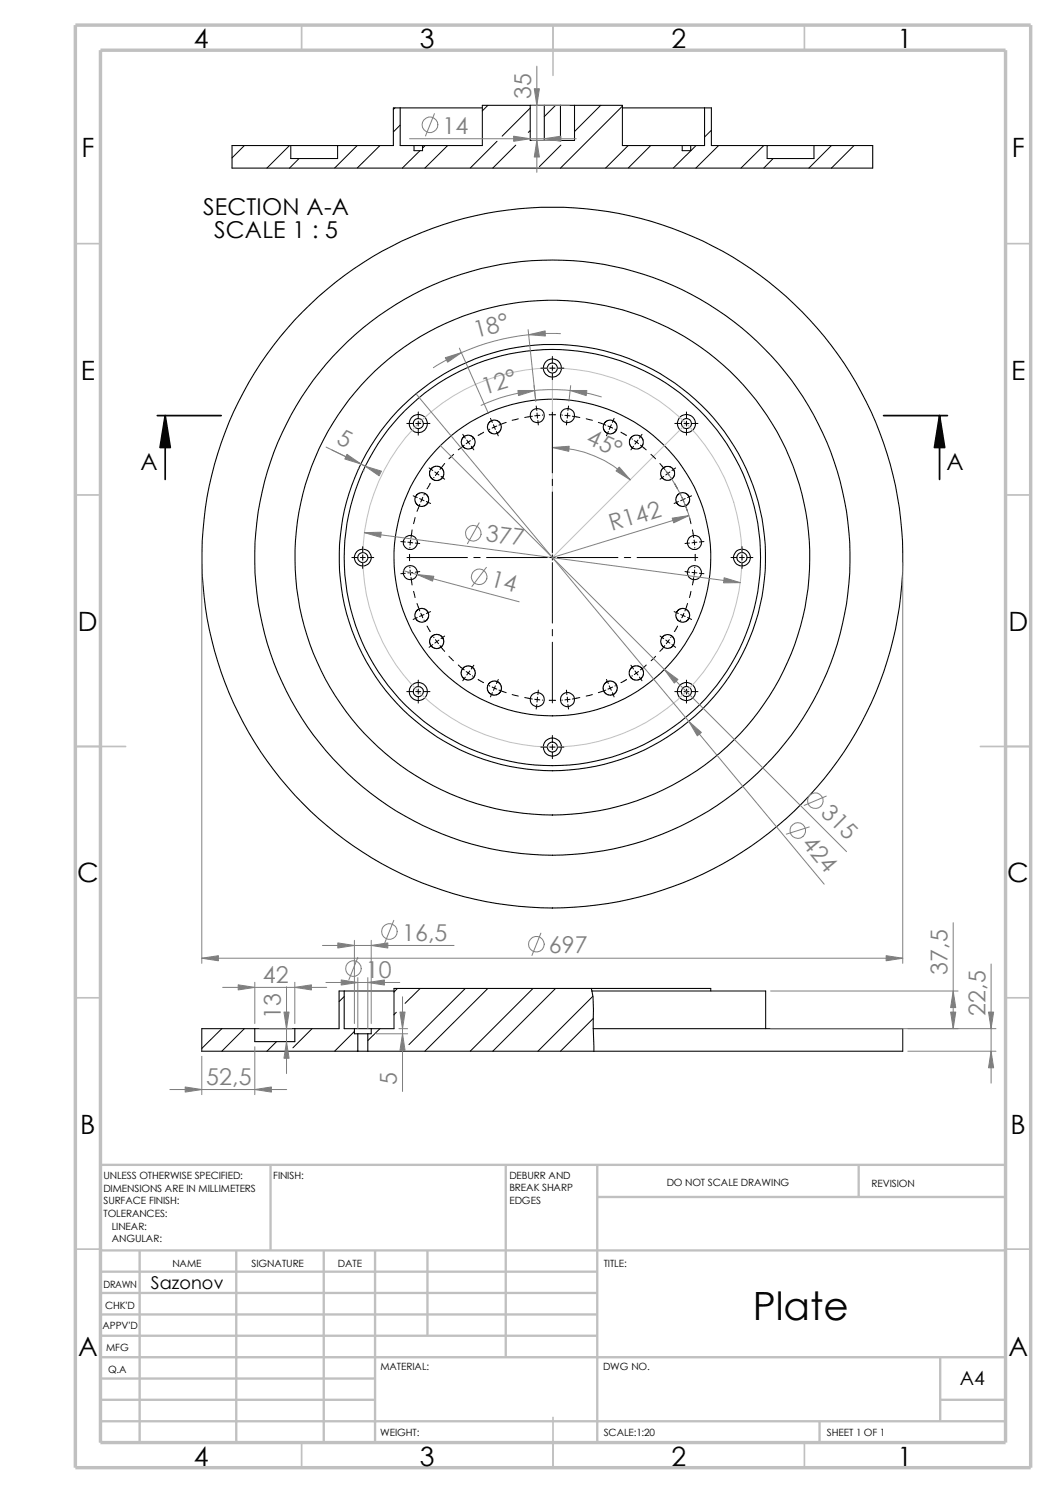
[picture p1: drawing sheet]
<svg xmlns="http://www.w3.org/2000/svg" width="210mm" height="297mm" viewBox="0 0 210 297" stroke-linecap="round" stroke-linejoin="round" font-family="sans-serif">
<g fill="none" stroke="#c0c0c0" stroke-width=".34">
<path d="M60 5v5M110 5v10M160 5v5M15 48.5h5M200 48.5h5M15 98.5h5M200 98.5h5M15 148.5h10M195 148.5h10M15 198.5h5M200 198.5h5M15 248.5h5"/>
<path d="M200 248.5h5M60 287v5M110 282v10M160 287v5"/>
</g>
<g fill="none" stroke="#c0c0c0" stroke-width=".47">
<path d="M53.8 231.7v17.1M100.6 231.7v38.3M118.8 238.1h81.2M118.8 231.7v55.3M170.8 231.7v6.4M200 231.7h-180v55.3M20 253h98.8M20 257.2h98.8M20 248.8h180M27.8 248.8v38.2M47 248.8v38.2M64.4 248.8v38.2"/>
<path d="M74.6 248.8v38.2M85 248.8v16.9M20 278.5h54.6M20 270h180M20 274.2h54.6M20 261.5h98.8M20 265.7h98.8M187 278.5h13M187 270v12.7M20 282.7h180M163 282.7v4.3"/>
</g>
<path d="M15 5h190v287h-190zM20 10h180v277h-180z" fill="none" stroke="#c0c0c0" stroke-width=".68" stroke-linecap="butt"/>
<g fill="none" stroke="#000" stroke-width=".21">
<path d="M57.8 29h9.3M57.8 29h-11.7v4.4h127.5v-4.4h-11.7M57.8 29v2.5h9.3v-2.5M79.6 21.5h16.3M79.6 21.5h-1.4v7.5h-11.1M79.6 21.5v7.5h2.7M82.3 29v1h1.7v-1M82.3 29h1.7M105.5 21h2.7M105.5 21v6.9h2.7v-6.9M105.5 21h-9.6v8h-11.9M108.2 21h3.3"/>
<path d="M111.5 21v6.9h2.8v-6.9M111.5 21h2.8M114.3 21h9.5v8h11.9M123.8 21.5h16.3M135.7 29v1h1.7v-1M135.7 29h1.7M140.1 21.5v7.5h-2.7M140.1 21.5h1.4v7.5h11.1M152.6 29h9.3M152.6 29v2.5h9.3v-2.5M125.8 89.2l-.4-.5-.2-.5v-.5l.2-.5 .4-.4 .5-.2 1 .1 .4 .5 .2 .5-.1 1-.5 .4-.5 .2-.9-.1M131.6 94.9l-.2-1 .2-.5 .4-.4 1.1-.2 .5 .2 .4 .4 .2 1-.3 .6-.4 .4-1 .1-.5-.2-.4-.4"/>
<path d="M134.6 100.1l-.2-.6 .1-.5 .2-.5 .4-.3 .5-.2h.5l.6 .3 .3 .4 .2 .5-.1 .5-.2 .5-.4 .4-.6 .2-.5-.1-.5-.2-.3-.4M85.1 121.7l.2 .6-.1 .5-.2 .5-.4 .3-.6 .2-.5-.1-.5-.2-.3-.4-.2-.5 .1-.6 .5-.8 .6-.2 .5 .1 .6 .2 .3 .5M99 135.6l.5 .5 .2 .4-.1 1.1-.5 .4-.4 .3h-.7l-.5-.3-.6-.8v-.7l.3-.4 .8-.6h.4l.6 .2M120.6 135.6l1.1-.1 .5 .2 .4 .5 .1 1-.2 .5-.5 .4-1 .2-.8-.6-.2-.5v-.7l.2-.4 .5-.4M125.8 132.6l.5-.1h.7l.8 .6 .2 .5-.1 .7-.6 .8-1 .2-.7-.3-.3-.3-.2-.5 .1-.8 .2-.4 .5-.3M131.6 127l.3-.5 .5-.2 .5-.1 .6 .2 .4 .3 .2 .6 .1 .5-.2 .5-.4 .4-.5 .2-.5 .1-.6-.2-.6-.8v-.5l.2-.5M134.6 121.8l.3-.5 .5-.2 .5-.1 .6 .2 .4 .3 .2 .5 .1 .6-.2 .5-.3 .4-.6 .2-.5 .1-.6-.2-.5-.8-.1-.5 .2-.5M68.5 197.1h9.9M68.5 197.1h-1.1v7.5h-8.8M68.5 197.1v7.5h2M117.6 196.6h-39.2v8h-4.6M117.6 196.6l.1 .6"/>
<path d="M117.6 196.6h23.8v.5M50.7 204.6h-10.6v4.5h31.1M50.7 204.6v2.6h7.9v-2.6M50.7 204.6h7.9M70.5 204.6v1.1h.7M70.5 204.6h3.3M71.2 205.7v3.4M71.2 205.7h2M71.2 209.1h2M73.2 205.7v3.4M73.2 209.1h44.9M73.8 204.6v1.1h-.6"/>
<path d="M118 204.6h61.5v4.5h-61.4M118 204.6l.1 4.5M118 204.6l-.1-6.2-.2-1.3h34.6v7.5"/>
<circle cx="109.8" cy="73.2" r="1.8"/>
<circle cx="109.9" cy="73.2" r=".99"/>
<circle cx="83.2" cy="84.3" r="1.79"/>
<circle cx="83.2" cy="84.3" r="1"/>
<circle cx="83.9" cy="99.4" r="1.37"/>
<circle cx="86.9" cy="94.2" r="1.44"/>
<circle cx="93.1" cy="88" r="1.38"/>
<circle cx="98.3" cy="85" r="1.38"/>
<circle cx="106.9" cy="82.7" r="1.41"/>
<circle cx="112.9" cy="82.7" r="1.41"/>
<circle cx="121.4" cy="85" r="1.37"/>
<circle cx="136.5" cy="84.3" r="1.81"/>
<circle cx="136.5" cy="84.3" r="1"/>
<circle cx="72.1" cy="110.9" r="1.66"/>
<circle cx="72.2" cy="110.9" r="1.01"/>
<circle cx="81.6" cy="113.9" r="1.41"/>
<circle cx="81.6" cy="107.9" r="1.4"/>
<circle cx="109.9" cy="110.9" r="69.7"/>
<circle cx="109.9" cy="110.9" r="59.2"/>
<circle cx="109.9" cy="110.9" r="41.4"/>
<circle cx="109.9" cy="110.9" r="31.5"/>
<circle cx="109.9" cy="110.9" r="42.4"/>
<circle cx="109.9" cy="110.9" r="51.2"/>
<circle cx="138.1" cy="107.9" r="1.41"/>
<circle cx="138.1" cy="113.9" r="1.41"/>
<circle cx="147.6" cy="110.9" r="1"/>
<circle cx="147.6" cy="110.9" r="1.65"/>
<circle cx="83.2" cy="137.6" r="1.81"/>
<circle cx="83.2" cy="137.6" r="1.01"/>
<circle cx="86.8" cy="127.6" r="1.42"/>
<circle cx="93.1" cy="133.9" r="1.41"/>
<circle cx="106.8" cy="139.2" r="1.41"/>
<circle cx="112.9" cy="139.2" r="1.41"/>
<circle cx="136.5" cy="137.6" r="1.01"/>
<circle cx="136.5" cy="137.6" r="1.8"/>
<circle cx="109.8" cy="148.6" r=".99"/>
<circle cx="109.9" cy="148.6" r="1.81"/>
</g>
<g fill="none" stroke="#000" stroke-width=".2">
<path d="M48.6 29l-2.5 2.4M57.6 29l-4.5 4.4M59.5 31.5l-1.9 1.9M71 29l-4.5 4.4M75.6 29l-4.6 4.4M78.6 21.5l-.4 .3M79.6 24.9l-1.4 1.3M83.5 30l-3.5 3.4M84.5 29l-.5 .5M89 29l-4.5 4.4M97 21l-1.1 1.1M98.8 28.1l-5.3 5.3"/>
<path d="M102.6 28.9l-4.6 4.5M105.5 21.5l-5.6 5.6M105.5 26l-.4 .3M110.5 21l-2.3 2.2M111.5 28.9l-4.2 4.2M119.5 21l-5.2 5.2M123.8 21.1l-12.3 12.3M124.9 29l-4.5 4.4M129.4 29l-4.5 4.4M138.4 29l-4.5 4.4M141.5 25.9l-1.4 1.4M142.9 29l-4.5 4.4"/>
<path d="M151.9 29l-4.5 4.4M153.8 31.5l-1.9 1.9M165.4 29l-4.5 4.4M169.8 29l-4.4 4.4M107.6 73.2h1.2M109.3 73.2h1.1M109.9 70.9v1.3M109.9 72.7v1M109.9 74.2v1.3M110.9 73.2h1.2M80.9 84.2h1.3M82.2 98.6l.8 .4"/>
<path d="M82.7 84.2h1M83.2 82v1.3M83.2 83.8v1M83.2 85.3v1.3M83.4 99.2l.5 .2M83.9 99.4l.4 .2M83.9 99.4l-.2 .5M84.1 98.9l-.2 .5M84.2 84.2h1.3M84.4 98.3l-.1 .2M84.8 99.8l.8 .4M85.3 93.1l.8 .5"/>
<path d="M85.6 96.1l-.7 1.1M86.3 95h-.1M86.5 93.9l.4 .3M86.9 94.2l-.3 .4M86.9 94.2l.4 .3M87.2 93.8l-.3 .4M87.7 94.8l.7 .5M88.4 92.2l-.9 1.2M90.2 90.4l-.9 .9M92 86.4l.5 .8M92.3 88.6l-1.2 .9M92.8 87.5l.3 .5"/>
<path d="M93.1 88l.3 .3M93.1 88l-.4 .3M93.6 87.7l-.5 .3M93.7 88.8l.5 .7M94 87.3l-.1 .1M96.2 86l-1.1 .6M97.4 85.4h-.1M97.5 83.2l.4 .8M98.1 84.5l.2 .5M98.3 85l.2 .4M98.3 85l-.4 .2M98.7 85.9l.4 .8"/>
<path d="M98.8 84.8l-.5 .2M100.7 84l-1.5 .6M103.1 83.3l-1.2 .3M105.9 82.8l-1.5 .3M106.6 80.8l.2 .9M106.8 82.2l.1 1M107 83.7l.1 .8M107.4 82.6l-1.1 .1M107.9 82.5v.1M109.2 82.5h1.3M109.9 82v12.1M109.9 95.3v1.3"/>
<path d="M109.9 97.9v12M111.7 82.5l.1 .1M112.4 82.6l1 .1M112.7 83.7l-.1 .8M112.9 82.2l-.1 1M113.1 80.8l-.2 .9M113.8 82.8l1.5 .3M116.6 83.3l1.2 .3M119 84l1.5 .6M120.9 84.8l.9 .4M121 85.9l-.4 .8M121.6 84.5l-.4 .9"/>
<path d="M122.1 83.2l-.3 .8M122.3 85.4h.1M123.5 86l1.1 .6M125.7 87.3l.1 .1M126 88.8l-.5 .7M126.2 87.7l.4 .3M126.6 88l.4 .3M126.6 88l-.3 .3M126.9 87.5l-.3 .5M127.4 88.6l1.1 .9M127.7 86.4l-.5 .8M129.5 90.4l.9 .9"/>
<path d="M131.2 92.2l1 1.2M132 94.8l-.7 .5M132.5 93.8l.3 .4M132.8 94.2l.3 .4M132.8 94.2l-.4 .3M133.2 93.9l-.4 .3M133.4 95h.1M134.1 96.1l.6 1.1M134.2 84.2h1.3M134.4 93.1l-.8 .5M134.9 99.8l-.8 .4M135.3 98.3l.1 .2"/>
<path d="M135.6 98.9l.2 .5M135.8 99.4l.2 .5M135.8 99.4l-.4 .2M136 84.2h1M136.3 99.2l-.5 .2M136.5 82v1.3M136.5 83.8v1M136.5 85.3v1.3M137.5 84.2h1.3M137.5 98.6l-.8 .4M70 110.9h1.2M71.7 110.9h.9"/>
<path d="M72.1 108.8v1.1M72.1 110.4v1M72.1 111.9v1.2M73.2 110.9h1.1M79.7 107.7l.9 .1M80.6 114l-.9 .1M80.9 110.9h12.1M81.1 107.9h.5M81.4 110.3v1.2M81.5 112.8v.1M81.5 108.9v.1M81.5 113.4l.1 .5"/>
<path d="M81.6 113.9l-.5 .1M81.6 107.9l.5 .1M81.6 113.9l.1 .5M81.6 107.9l-.1 .5M81.7 107.4l-.1 .5M81.7 114.9l.3 1.5M82 105.4l-.3 1.5M82.1 113.9h-.5M82.3 117.6l.2 1.3M82.5 103l-.2 1.2M82.6 108l.9 .1M83.5 113.7l-.9 .1"/>
<path d="M83.5 100.3l-.6 1.4M94.2 110.9h1.3M96.8 110.9h12M109.3 110.9h1.1M109.9 110.4v1M109.9 111.9v12.1M110.9 110.9h12M124.2 110.9h1.2M126.7 110.9h12.1M136.2 113.7l.9 .1M136.2 100.3l.5 1.4M137.1 108l-.9 .1"/>
<path d="M137.1 103l.3 1.2M137.4 117.6l-.3 1.3M137.6 113.9h.5M137.7 105.4l.3 1.5M138 114.9l-.3 1.5M138 107.4l.1 .5M138.1 107.9l-.5 .1M138.1 113.9l.5 .1M138.1 107.9v.5M138.1 113.9l-.1 .5M138.1 113.4v.5M138.2 108.9v.1"/>
<path d="M138.2 112.8v.1M138.3 110.3v1.2M138.6 107.9h-.5M139.1 114l.9 .1M140 107.7l-.9 .1M145.4 110.9h1.2M147.1 110.9h.9M147.6 108.8v1.1M147.6 110.4v1M147.6 111.9v1.2M148.5 110.9h1.2M80.9 137.6h1.3"/>
<path d="M82.7 137.6h1M82.9 120.1l.6 1.4M83 122.9l-.8 .3M83.2 135.3v1.3M83.2 137.1v1M83.2 138.6v1.3M83.7 122l.2 .4M83.9 122.4l-.5 .2M83.9 122.4l.2 .5M84.2 137.6h1.3M84.3 123.4h.1M84.3 122.3l-.4 .1"/>
<path d="M84.9 124.5l.7 1.1M85.6 121.7l-.8 .3M86.1 128.2l-.8 .6M86.2 126.7l.1 .1M86.6 127.3l.3 .3M86.9 127.6l.3 .5M86.9 127.6l-.4 .3M87.3 127.3l-.4 .3M87.5 128.4l.9 1.2M88.4 126.5l-.7 .5M89.3 130.6l.9 .8M91.1 132.3l1.2 1"/>
<path d="M92.5 134.7l-.5 .7M92.7 133.6l.4 .3M93.1 133.9l-.3 .4M93.1 133.9l.5 .3M93.4 133.5l-.3 .4M93.9 134.5h.1M94.2 132.3l-.5 .8M95.1 135.2l1.1 .6M97.3 136.4l.1 .1M97.9 136.7l.4 .2M97.9 137.8l-.4 .8M98.3 136.9l-.2 .4"/>
<path d="M98.3 136.9l.5 .2M98.5 136.4l-.2 .5M99.1 135.2l-.4 .8M99.2 137.3l1.5 .5M101.9 138.2l1.2 .3M104.4 138.8l1.5 .3M106.3 139.1l.5 .1M106.8 139.2v.5M106.8 139.2h.6M106.9 138.7l-.1 .5M107.1 137.3l-.1 .9M107.9 139.3h.1"/>
<path d="M109.2 139.3h1.3M109.9 125.2v1.3M109.9 127.8v12M111.7 139.3h.1M112.6 137.3l.1 .9M112.8 138.7l.1 .5M112.9 139.2h-.5M112.9 139.2v.5M113.4 139.1l-.5 .1M115.3 138.8l-1.5 .3M117.8 138.2l-1.2 .3M120.5 137.3l-1.5 .5"/>
<path d="M120.6 135.2l.4 .8M121.2 136.4l.2 .5M121.4 136.9l.2 .4M121.4 136.9l-.5 .2M121.8 137.8l.3 .8M121.8 136.7l-.4 .2M122.4 136.4l-.1 .1M124.6 135.2l-1.1 .6M125.5 132.3l.5 .8M125.8 134.5h-.2M126.3 133.5l.3 .4M126.6 133.9l-.4 .3"/>
<path d="M126.6 133.9l.3 .4M127 133.6l-.4 .3M127.2 134.7l.5 .7M128.5 132.3l-1.1 1M130.4 130.6l-.9 .8M131.3 126.5l.7 .5M132.2 128.4l-1 1.2M132.4 127.3l.4 .3M132.8 127.6l-.3 .5M132.8 127.6l.4 .3M133.1 127.3l-.3 .3M133.4 126.7v.1"/>
<path d="M133.6 128.2l.8 .6M134.1 121.7l.8 .3M134.2 137.6h1.3M134.7 124.5l-.6 1.1M135.4 123.4h-.1M135.4 122.3l.4 .1M135.8 122.4l-.2 .5M135.8 122.4l.5 .2M136 137.6h1M136 122l-.2 .4M136.5 135.3v1.3M136.5 137.1v1"/>
<path d="M136.5 138.6v1.3M136.7 122.9l.8 .3M136.7 120.1l-.5 1.4M137.5 137.6h1.3M106.8 140.2l-.2 .9M107.6 148.6h1.2M109.3 148.6h1.1M109.9 146.3v1.3M109.9 148.1v1M109.9 149.6v1.3M110.9 148.6h1.2M112.9 140.2l.2 .9"/>
<path d="M68.5 198.2l-1.1 1.1M79 196.6l-.6 .8M83.6 196.6l-3 3M92.5 196.6l-11.2 11.2M97 196.6l-12.5 12.5M106 196.6l-12.5 12.5M110.5 196.6l-12.5 12.5M117.9 198.2l-10.9 10.9M44.1 204.6l-4 4M48.6 204.6l-4.5 4.5M55 207.2l-1.9 1.9M62.1 204.6l-3.8 3.8"/>
<path d="M70.5 205.2l-4 3.9M71.2 209l-.2 .1M75.6 204.6l-2.4 2.4M78.8 201.4l-.4 .4M118 202.6l-6.5 6.5"/>
</g>
<g fill="none" stroke="#c0c0c0" stroke-width=".2">
<path d="M109.9 73.2v37.7l26.6-26.7"/>
<circle cx="109.9" cy="110.9" r="37.7"/>
</g>
<g fill="none" stroke="#808080" stroke-width=".2">
<path d="M106.8 13.2v21.1M81.4 27.6h33.2M86.4 22.6l-1.8 4.5M105.7 21h7.5M105.7 27.9h4.7M82.7 78.3l81.2 97.6M91.4 69.3l5.8 13M105 65.6l1.6 14.2-.4-3.1M111.5 66.4a44.3 44.3 0 0 0-25.3 6.8M113.5 76.7l-.3 3.1M119.6 79a33.7 33.7 0 0 0-23.9 1.6M64.9 88.9l7.7 3.9-6.6-3.3"/>
<path d="M71.3 93.2h.1M72.2 93.6h.1M87.6 88.6l80.8 80.8M109.9 89a22.1 22.1 0 0 1 15.4 6.5M132.3 93.5a28.1 28.1 0 0 1 5 10M40.1 111.9v79.7M72.5 106l74.7 9.9M80.3 113.5l23 6.2M95.3 104l-2.3 4.2M96.7 112.9l-2.8 3.8M137 102.6l-27.1 8.3M179.5 111.9v79.7"/>
<path d="M164.3 158.4l-4.4 1.8M161 164.5l-4.6 1.4M40.1 190.6h139.4M44.3 196.4h20.7M50.7 195.4v8.2M57 196.3v17.3M58.6 195.4v8.2M64.1 188.1h26.2M64.8 195.5h14.7M70.5 187.1v16.5M71.2 190.5l-1.8 4.4M71.2 194.5v10.1"/>
<path d="M73.2 194.5v10.1M73.8 187.1v16.5M78.3 183.1l-1.8 4.4M80.1 198.3v18.8M107.6 185.6l-1.8 4.5M153.2 197.1h37.3M189.6 183.6v21M197.1 191.8v23.7M33.8 216.7h23.2M40.1 210.1v7.7M50.7 208.2v9.6M51.6 204.6h6.4"/>
<path d="M74.8 205.7h6.3M79.3 204.6h1.8M153.2 204.6h44.9M180.6 209.1h17.5"/>
<circle cx="85.5" cy="24.8" r="1.55"/>
<circle cx="94.1" cy="106.1" r="1.56"/>
<circle cx="95.3" cy="114.8" r="1.57"/>
<circle cx="162.2" cy="159.3" r="1.56"/>
<circle cx="158.7" cy="165.2" r="1.56"/>
<circle cx="70.3" cy="192.7" r="1.55"/>
<circle cx="77.4" cy="185.3" r="1.55"/>
<circle cx="106.7" cy="187.8" r="1.56"/>
</g>
<g fill="#808080" stroke="#808080" stroke-width=".2">
<path d="M109.9 89l3.3-.2-.1 1z"/>
<path d="M123.1 92.9l2.2 2.6-2.8-1.8z"/>
<path d="M144 114.9l3.2 1-3.3 .1z"/>
<path d="M72.5 106l3.3-.1-.1 1z"/>
<path d="M108.2 27.6l3.3-.5v1z"/>
<path d="M102.2 27.1l3.3 .5-3.3 .5z"/>
<path d="M106.3 17.7h1l-.5 3.3z"/>
<path d="M106.8 27.9l.5 3.3h-1z"/>
<path d="M176.2 190.1l3.3 .5-3.3 .5z"/>
<path d="M88.6 71.2l3.2-1.1-2.8 2z"/>
<path d="M137 143.5l2.5 2.2-.8 .7z"/>
<path d="M40.1 190.6l3.3-.5v1z"/>
<path d="M105.2 66.6l3.2-.8 .1 1z"/>
<path d="M103 77.7h3.3l-3.2 1z"/>
<path d="M132.1 133.2l2.7 2-.7 .7z"/>
<path d="M113.4 77.7h3.3l-.1 1z"/>
<path d="M83 114.3l3.3 .3-.3 1z"/>
<path d="M133.7 103.1l3.3-.5-3 1.4z"/>
<path d="M69 90.4l2.8 1.9-3.2-1z"/>
<path d="M72.6 92.8l3.3 .9-.5 1z"/>
<path d="M196.6 201.3h1l-.5 3.3z"/>
<path d="M197.1 209.1l.5 3.3h-1z"/>
<path d="M80.1 205.7l.5 3.3h-1.1z"/>
<path d="M79.5 201.3h1.1l-.5 3.3z"/>
<path d="M67.9 194.9l3.3 .6-3.3 .5z"/>
<path d="M73.2 195.5l3.3-.6v1.1z"/>
<path d="M57 207.2l.5 3.3h-1z"/>
<path d="M56.5 201.3h1l-.5 3.3z"/>
<path d="M189.6 197.1l.5 3.3h-1z"/>
<path d="M189.1 201.3h1l-.5 3.3z"/>
<path d="M58.6 196.4l3.3-.5v1z"/>
<path d="M47.4 195.9l3.3 .5-3.3 .5z"/>
<path d="M36.8 216.2l3.3 .5-3.3 .6z"/>
<path d="M50.7 216.7l3.3-.5v1.1z"/>
<path d="M67.2 187.6l3.3 .5-3.3 .5z"/>
<path d="M73.8 188.1l3.3-.5v1z"/>
</g>
<path d="M32.9 82.7l1 6.3h-2.1zM186.9 82.7l1 6.3h-2.1z" fill="#000" stroke="#000" stroke-width=".34"/>
<path d="M31.3 82.7h12.7M32.9 82.7v12.7M175.7 82.7h12.7M186.9 82.7v12.7" fill="none" stroke="#000" stroke-width=".34"/>
<text font-size="7.7" x="149.7" y="262.7">Plate</text>
<g font-size="5.3">
<text x="38.5" y="9.6">4</text>
<text x="83.5" y="9.6">3</text>
<text x="133.5" y="9.6">2</text>
<text x="178.5" y="9.6">1</text>
<text x="16.2" y="31.3">F</text>
<text x="201.2" y="31.3">F</text>
<text x="16" y="75.6">E</text>
<text x="201.1" y="75.6">E</text>
<text x="15.5" y="125.6">D</text>
<text x="200.6" y="125.6">D</text>
<text x="15.3" y="175.6">C</text>
<text x="200.3" y="175.6">C</text>
<text x="16" y="225.6">B</text>
<text x="201" y="225.6">B</text>
<text x="15.5" y="269.8">A</text>
<text x="200.5" y="269.8">A</text>
<text x="38.5" y="291.6">4</text>
<text x="83.5" y="291.6">3</text>
<text x="133.5" y="291.6">2</text>
<text x="178.5" y="291.6">1</text>
</g>
<g font-size="4.6" fill="#808080">
<text x="105.7" y="19.6" transform="rotate(-90 105.7 19.6)">35</text>
<text x="88" y="26.6">14</text>
<text x="94.7" y="67.2" transform="rotate(-15 94.7 67.2)">18°</text>
<text x="96.4" y="78.5" transform="rotate(-17 96.4 78.5)">12°</text>
<text x="66.7" y="88.2" transform="rotate(26 66.7 88.2)">5</text>
<text x="116.4" y="88.2" transform="rotate(25 116.4 88.2)">45°</text>
<text x="96.5" y="107.6" transform="rotate(7 96.5 107.6)">377</text>
<text x="121.7" y="105.7" transform="rotate(-17 121.7 105.7)">R142</text>
<text x="97.4" y="116.5" transform="rotate(15 97.4 116.5)">14</text>
<text x="163.1" y="161.9" transform="rotate(45 163.1 161.9)">315</text>
<text x="159.3" y="167.9" transform="rotate(50 159.3 167.9)">424</text>
<text x="80" y="187.1">16,5</text>
<text x="109.2" y="189.7">697</text>
<text x="52.2" y="195.5">42</text>
<text x="72.8" y="194.5">10</text>
<text x="188.5" y="193.9" transform="rotate(-90 188.5 193.9)">37,5</text>
<text x="55.9" y="202.8" transform="rotate(-90 55.9 202.8)">13</text>
<text x="196" y="202.1" transform="rotate(-90 196 202.1)">22,5</text>
<text x="41" y="215.8">52,5</text>
<text x="79" y="215.8" transform="rotate(-90 79 215.8)">5</text>
</g>
<g font-size="4.6">
<text x="40.4" y="42.8">SECTION A-A</text>
<text x="42.6" y="47.4">SCALE 1 : 5</text>
<text x="27.9" y="93.4">A</text>
<text x="188.3" y="93.4">A</text>
</g>
<text font-size="3.9" x="190.9" y="275.5">A4</text>
<text font-size="3.5" x="30" y="256.4">Sazonov</text>
<g font-size="2">
<text x="20.6" y="234.6">UNLESS OTHERWISE SPECIFIED:</text>
<text x="20.6" y="237.1">DIMENSIONS ARE IN MILLIMETERS</text>
<text x="20.6" y="239.6">SURFACE FINISH:</text>
<text x="54.4" y="234.6">FINISH:</text>
<text x="101.3" y="239.5">EDGES</text>
<text x="101.3" y="234.5">DEBURR AND</text>
<text x="101.3" y="237">BREAK SHARP</text>
<text x="132.6" y="236">DO NOT SCALE DRAWING</text>
<text x="173.3" y="236.2">REVISION</text>
<text x="20.6" y="242.1">TOLERANCES:</text>
<text x="22.2" y="244.6">LINEAR:</text>
<text x="22.2" y="247.1">ANGULAR:</text>
<text x="50" y="252">SIGNATURE</text>
<text x="67.2" y="252">DATE</text>
<text x="120.1" y="252">TITLE:</text>
<text x="20.6" y="256.2">DRAWN</text>
<text x="34.3" y="252.1">NAME</text>
<text x="20.9" y="260.4">CHK'D</text>
<text x="20.4" y="264.5">APPV'D</text>
<text x="21.1" y="268.8">MFG</text>
<text x="21.5" y="273.1">Q.A</text>
<text x="75.6" y="272.5">MATERIAL:</text>
<text x="119.9" y="272.5">DWG NO.</text>
<text x="75.6" y="285.6">WEIGHT:</text>
<text x="120.1" y="285.6">SCALE:1:20</text>
<text x="164.5" y="285.6">SHEET 1 OF 1</text>
</g>
</svg>
